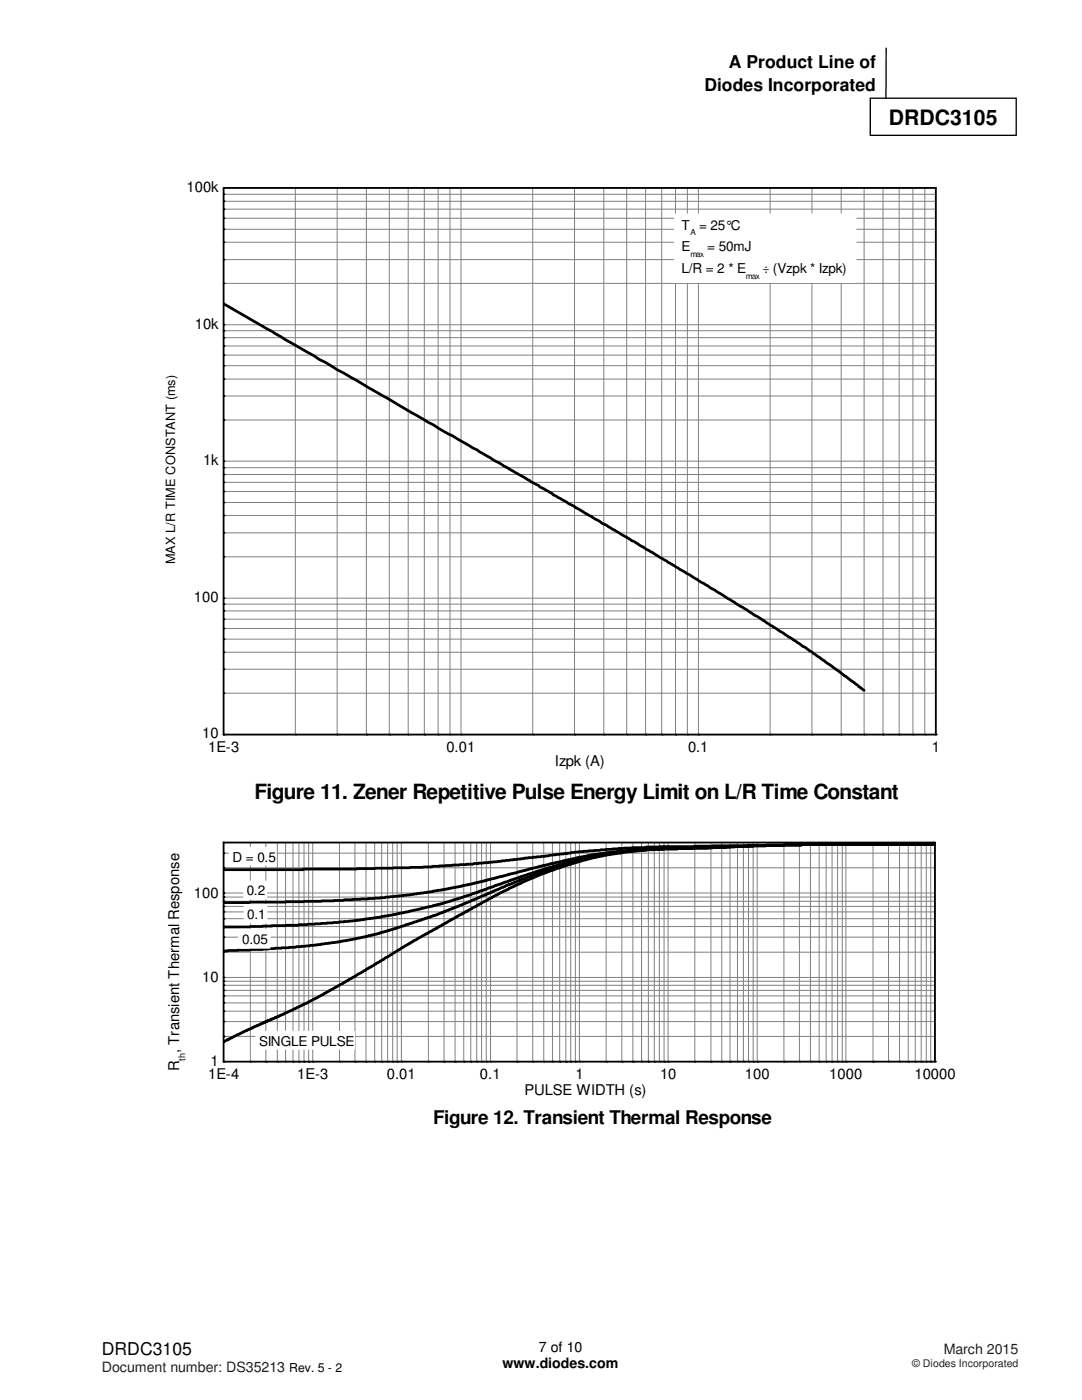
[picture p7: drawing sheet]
<svg xmlns="http://www.w3.org/2000/svg" width="216mm" height="279mm" viewBox="0 0 216 279" stroke-linecap="round" stroke-linejoin="round" font-family="sans-serif">
<path d="M176.8 9.6v10" fill="none" stroke="#000" stroke-width=".26"/>
<path d="M173.7 19.6h29.1v7.4h-29.1z" fill-rule="evenodd" fill="#fff"/>
<path d="M173.7 19.6h29.1v7.4h-29.1z" fill="none" stroke="#000" stroke-width=".26"/>
<g fill="none" stroke="#808080" stroke-width=".2">
<path d="M44.6 38.8h142.1M58.9 37.5v109.1M67.3 37.5v109.1M73.1 37.5v109.1M77.7 37.5v109.1M81.4 37.5v109.1M84.7 37.5v109.1M87.4 37.5v109.1M89.8 37.5v109.1M92 37.5v109.1M106.3 37.5v109.1M114.6 37.5v109.1"/>
<path d="M120.5 37.5v109.1M125.1 37.5v109.1M128.8 37.5v109.1M132 37.5v109.1M134.8 37.5v109.1M137.2 37.5v109.1M139.4 37.5v109.1M153.7 37.5v109.1M162 37.5v109.1M167.9 37.5v109.1M172.4 37.5v109.1M176.2 37.5v109.1"/>
<path d="M179.4 37.5v109.1M182.2 37.5v109.1M184.5 37.5v109.1M44.6 56.6h142.1M44.6 51.8h142.1M44.6 48.3h142.1M44.6 45.8h142.1M44.6 43.6h142.1M44.6 41.7h142.1M44.6 40.2h142.1M44.6 79h142.1M44.6 75.6h142.1"/>
<path d="M44.6 73h142.1M44.6 70.9h142.1M44.6 69h142.1M44.6 67.4h142.1M44.6 66h142.1M44.6 64.8h142.1M44.6 98.1h142.1M44.6 96.3h142.1M44.6 94.7h142.1M44.6 93.3h142.1M44.6 83.8h142.1M44.6 92h142.1"/>
<path d="M44.6 111.1h142.1M44.6 106.3h142.1M44.6 102.9h142.1M44.6 100.3h142.1M44.6 119.4h142.1M44.6 138.3h142.1M44.6 133.6h142.1M44.6 130.2h142.1M44.6 127.6h142.1M44.6 125.4h142.1M44.6 123.6h142.1M44.6 121.9h142.1"/>
<path d="M44.6 120.6h142.1M44.6 179.9h142M44.6 179h142M44.6 173.2h142M44.6 170.3h142M44.6 178.2h142M50 168.1v43.8M53 168.1v43.8M55.3 168.1v43.8M57 168.1v43.8M58.5 168.1v43.8M59.6 168.1v43.8"/>
<path d="M60.7 168.1v43.8M61.6 168.1v43.8M62.4 168.1v43.8M67.7 168.1v43.8M70.8 168.1v43.8M73 168.1v43.8M74.8 168.1v43.8M76.2 168.1v43.8M77.3 168.1v43.8M78.4 168.1v43.8M79.2 168.1v43.8M80.1 168.1v43.8"/>
<path d="M85.5 168.1v43.8M88.6 168.1v43.8M90.8 168.1v43.8M92.5 168.1v43.8M93.9 168.1v43.8M95.1 168.1v43.8M96.1 168.1v43.8M97 168.1v43.8M97.9 168.1v43.8M103.2 168.1v43.8M106.3 168.1v43.8M108.5 168.1v43.8"/>
<path d="M110.2 168.1v43.8M111.7 168.1v43.8M112.9 168.1v43.8M113.9 168.1v43.8M114.8 168.1v43.8M115.6 168.1v43.8M120.9 168.1v43.8M124.1 168.1v43.8M126.3 168.1v43.8M128 168.1v43.8M129.4 168.1v43.8M130.6 168.1v43.8"/>
<path d="M131.6 168.1v43.8M132.5 168.1v43.8M133.3 168.1v43.8M138.6 168.1v43.8M141.9 168.1v43.8M144 168.1v43.8M145.7 168.1v43.8M147.2 168.1v43.8M148.3 168.1v43.8M149.4 168.1v43.8M150.3 168.1v43.8M151.1 168.1v43.8"/>
<path d="M156.4 168.1v43.8M159.5 168.1v43.8M161.7 168.1v43.8M163.4 168.1v43.8M164.8 168.1v43.8M166 168.1v43.8M167.1 168.1v43.8M168.1 168.1v43.8M168.8 168.1v43.8M174.2 168.1v43.8M177.3 168.1v43.8M179.5 168.1v43.8"/>
<path d="M181.2 168.1v43.8M182.6 168.1v43.8M183.8 168.1v43.8M184.8 168.1v43.8M185.7 168.1v43.8M44.6 198.8h142M44.6 197.7h142M44.6 196.6h142M44.6 195.8h142M44.6 190h142M44.6 187h142M44.6 184.9h142"/>
<path d="M44.6 183.3h142M44.6 182h142M44.6 180.9h142M44.6 195.1h142M44.6 206.8h142M44.6 203.9h142M44.6 201.8h142M44.6 200.2h142"/>
</g>
<g fill="#000">
<circle cx="44.6" cy="37.5" r=".18"/>
<circle cx="44.6" cy="38.8" r=".18"/>
<circle cx="44.6" cy="56.6" r=".18"/>
<circle cx="44.6" cy="45.8" r=".18"/>
<circle cx="44.6" cy="51.8" r=".18"/>
<circle cx="44.6" cy="43.6" r=".18"/>
<circle cx="44.6" cy="41.7" r=".18"/>
<circle cx="44.6" cy="40.2" r=".18"/>
<circle cx="44.6" cy="48.3" r=".18"/>
<circle cx="44.6" cy="70.9" r=".18"/>
<circle cx="44.6" cy="75.6" r=".18"/>
<circle cx="44.6" cy="73" r=".18"/>
<circle cx="44.6" cy="67.4" r=".18"/>
<circle cx="44.6" cy="79" r=".18"/>
<circle cx="44.6" cy="69" r=".18"/>
<circle cx="44.6" cy="66" r=".18"/>
<circle cx="44.6" cy="64.8" r=".18"/>
<circle cx="44.6" cy="96.3" r=".18"/>
<circle cx="44.6" cy="83.8" r=".18"/>
<circle cx="44.6" cy="98.1" r=".18"/>
<circle cx="44.6" cy="94.7" r=".18"/>
<circle cx="44.6" cy="92" r=".18"/>
<circle cx="44.6" cy="93.3" r=".18"/>
<circle cx="44.6" cy="119.4" r=".18"/>
<circle cx="44.6" cy="111.1" r=".18"/>
<circle cx="44.6" cy="106.3" r=".18"/>
<circle cx="44.6" cy="100.3" r=".18"/>
<circle cx="44.6" cy="102.9" r=".18"/>
<circle cx="44.6" cy="133.6" r=".18"/>
<circle cx="44.6" cy="121.9" r=".18"/>
<circle cx="44.6" cy="138.3" r=".18"/>
<circle cx="44.6" cy="125.4" r=".18"/>
<circle cx="44.6" cy="123.6" r=".18"/>
<circle cx="44.6" cy="120.6" r=".18"/>
<circle cx="44.6" cy="130.2" r=".18"/>
<circle cx="44.6" cy="127.6" r=".18"/>
<circle cx="44.6" cy="146.6" r=".18"/>
<circle cx="58.9" cy="146.6" r=".18"/>
<circle cx="67.3" cy="146.6" r=".18"/>
<circle cx="73.1" cy="146.6" r=".18"/>
<circle cx="77.7" cy="146.6" r=".18"/>
<circle cx="81.4" cy="146.6" r=".18"/>
<circle cx="84.7" cy="146.6" r=".18"/>
<circle cx="87.4" cy="146.6" r=".18"/>
<circle cx="89.8" cy="146.6" r=".18"/>
<circle cx="92" cy="146.6" r=".18"/>
<circle cx="106.3" cy="146.6" r=".18"/>
<circle cx="114.6" cy="146.6" r=".18"/>
<circle cx="120.5" cy="146.6" r=".18"/>
<circle cx="125.1" cy="146.6" r=".18"/>
<circle cx="128.8" cy="146.6" r=".18"/>
<circle cx="132" cy="146.6" r=".18"/>
<circle cx="134.8" cy="146.6" r=".18"/>
<circle cx="137.2" cy="146.6" r=".18"/>
<circle cx="139.4" cy="146.6" r=".18"/>
<circle cx="153.7" cy="146.6" r=".18"/>
<circle cx="162" cy="146.6" r=".18"/>
<circle cx="167.9" cy="146.6" r=".18"/>
<circle cx="172.4" cy="146.6" r=".18"/>
<circle cx="176.2" cy="146.6" r=".18"/>
<circle cx="179.4" cy="146.6" r=".18"/>
<circle cx="182.2" cy="146.6" r=".18"/>
<circle cx="184.5" cy="146.6" r=".18"/>
<circle cx="186.7" cy="146.6" r=".18"/>
<circle cx="44.6" cy="170.3" r=".18"/>
<circle cx="44.6" cy="173.2" r=".18"/>
<circle cx="44.6" cy="179" r=".18"/>
<circle cx="44.6" cy="168.1" r=".18"/>
<circle cx="44.6" cy="179.9" r=".18"/>
<circle cx="44.6" cy="178.2" r=".18"/>
<circle cx="44.6" cy="198.8" r=".18"/>
<circle cx="44.6" cy="195.1" r=".18"/>
<circle cx="44.6" cy="183.3" r=".18"/>
<circle cx="44.6" cy="197.7" r=".18"/>
<circle cx="44.6" cy="184.9" r=".18"/>
<circle cx="44.6" cy="196.6" r=".18"/>
<circle cx="44.6" cy="195.8" r=".18"/>
<circle cx="44.6" cy="190" r=".18"/>
<circle cx="44.6" cy="187" r=".18"/>
<circle cx="44.6" cy="182" r=".18"/>
<circle cx="44.6" cy="180.9" r=".18"/>
<circle cx="44.6" cy="203.9" r=".18"/>
<circle cx="44.6" cy="200.2" r=".18"/>
<circle cx="44.6" cy="206.8" r=".18"/>
<circle cx="44.6" cy="211.9" r=".18"/>
<circle cx="44.6" cy="201.8" r=".18"/>
<circle cx="50" cy="211.9" r=".18"/>
<circle cx="53" cy="211.9" r=".18"/>
<circle cx="55.3" cy="211.9" r=".18"/>
<circle cx="57" cy="211.9" r=".18"/>
<circle cx="58.5" cy="211.9" r=".18"/>
<circle cx="59.6" cy="211.9" r=".18"/>
<circle cx="60.7" cy="211.9" r=".18"/>
<circle cx="61.6" cy="211.9" r=".18"/>
<circle cx="62.4" cy="211.9" r=".18"/>
<circle cx="67.7" cy="211.9" r=".18"/>
<circle cx="70.8" cy="211.9" r=".18"/>
<circle cx="73" cy="211.9" r=".18"/>
<circle cx="74.8" cy="211.9" r=".18"/>
<circle cx="76.2" cy="211.9" r=".18"/>
<circle cx="77.3" cy="211.9" r=".18"/>
<circle cx="78.4" cy="211.9" r=".18"/>
<circle cx="79.2" cy="211.9" r=".18"/>
<circle cx="80.1" cy="211.9" r=".18"/>
<circle cx="85.5" cy="211.9" r=".18"/>
<circle cx="88.6" cy="211.9" r=".18"/>
<circle cx="90.8" cy="211.9" r=".18"/>
<circle cx="92.5" cy="211.9" r=".18"/>
<circle cx="93.9" cy="211.9" r=".18"/>
<circle cx="95.1" cy="211.9" r=".18"/>
<circle cx="96.1" cy="211.9" r=".18"/>
<circle cx="97" cy="211.9" r=".18"/>
<circle cx="97.9" cy="211.9" r=".18"/>
<circle cx="103.2" cy="211.9" r=".18"/>
<circle cx="106.3" cy="211.9" r=".18"/>
<circle cx="108.5" cy="211.9" r=".18"/>
<circle cx="110.2" cy="211.9" r=".18"/>
<circle cx="111.7" cy="211.9" r=".18"/>
<circle cx="112.9" cy="211.9" r=".18"/>
<circle cx="113.9" cy="211.9" r=".18"/>
<circle cx="114.8" cy="211.9" r=".18"/>
<circle cx="115.6" cy="211.9" r=".18"/>
<circle cx="120.9" cy="211.9" r=".18"/>
<circle cx="124.1" cy="211.9" r=".18"/>
<circle cx="126.3" cy="211.9" r=".18"/>
<circle cx="128" cy="211.9" r=".18"/>
<circle cx="129.4" cy="211.9" r=".18"/>
<circle cx="130.6" cy="211.9" r=".18"/>
<circle cx="131.6" cy="211.9" r=".18"/>
<circle cx="132.5" cy="211.9" r=".18"/>
<circle cx="133.3" cy="211.9" r=".18"/>
<circle cx="138.6" cy="211.9" r=".18"/>
<circle cx="141.9" cy="211.9" r=".18"/>
<circle cx="144" cy="211.9" r=".18"/>
<circle cx="145.7" cy="211.9" r=".18"/>
<circle cx="147.2" cy="211.9" r=".18"/>
<circle cx="148.3" cy="211.9" r=".18"/>
<circle cx="149.4" cy="211.9" r=".18"/>
<circle cx="150.3" cy="211.9" r=".18"/>
<circle cx="151.1" cy="211.9" r=".18"/>
<circle cx="156.4" cy="211.9" r=".18"/>
<circle cx="159.5" cy="211.9" r=".18"/>
<circle cx="161.7" cy="211.9" r=".18"/>
<circle cx="163.4" cy="211.9" r=".18"/>
<circle cx="164.8" cy="211.9" r=".18"/>
<circle cx="166" cy="211.9" r=".18"/>
<circle cx="167.1" cy="211.9" r=".18"/>
<circle cx="168.1" cy="211.9" r=".18"/>
<circle cx="168.8" cy="211.9" r=".18"/>
<circle cx="174.2" cy="211.9" r=".18"/>
<circle cx="177.3" cy="211.9" r=".18"/>
<circle cx="179.5" cy="211.9" r=".18"/>
<circle cx="181.2" cy="211.9" r=".18"/>
<circle cx="182.6" cy="211.9" r=".18"/>
<circle cx="183.8" cy="211.9" r=".18"/>
<circle cx="184.8" cy="211.9" r=".18"/>
<circle cx="185.7" cy="211.9" r=".18"/>
<circle cx="186.6" cy="211.9" r=".18"/>
</g>
<path d="M44.6 37.5h142.1v109.1h-142.1zM44.6 168.1h142v43.8h-142z" fill="none" stroke="#000" stroke-width=".37"/>
<path d="M44.6 60.6l43.8 25.4 6.7 3.7 10.9 6.5 1.5 .7 .2 .3 13.2 7.6 16.6 9.9 11.6 7.1 11.5 7.4 6.9 4.8 4.9 3.8M186.6 168.5h-26.6l-.2 .1-30.9 .4-.1 .2h-4.3l-9 .8-16.4 2-4.5 .3-.2 .2-8.1 .4-.2 .1-15 .4-26.5 .2M186.6 168.5h-26.5l-.1 .1-16.8 .4h-2.2l-.1 .2h-8.3l-6.5 .4-.1 .1-5 .4-.1 .2-3 .3-2.7 .6-.5 .2-7 1.5-.1 .1-1.8 .4-11.9 3.1-4.5 .9-3 .4-.1 .2-3.8 .4v.1l-6.6 .7-9.3 .6-9.6 .2-12.4 .1M186.6 168.5h-26.5l-.1 .1-17.7 .4-.1 .2-9.6 .1-5 .3v.1l-3.5 .3-7.3 1.2-6.2 1.6-.3 .2-1.8 .4-1.5 .5-.2 .2-3.1 .9-.2 .2-1.6 .4-7 2.6-4.7 1.6-4.1 1.1-1.9 .3-.1 .2-3.5 .8-1.4 .1v.2l-3 .4-.5 .2-3.1 .3v.2l-4.9 .4-.2 .1-7.9 .4v.2l-9.9 .3h-5.1M186.6 168.5h-26.5l-.1 .1-16.8 .4-.1 .2h-1.9l-11.7 .3-6.3 .6-.1 .2-3.1 .4-.1 .1-2.1 .4-.4 .2-2.1 .4-7.1 2.1-.3 .2-6.9 2.6-3.9 1.7-.2 .2-9.7 3.9-4.8 1.7-1.4 .3-.3 .2-1.4 .4-.2 .2-3.2 .8-.2 .2-4.7 1-.1 .1-7.6 1.2-4.2 .3-.2 .2-6.6 .4-7.7 .3M186.6 168.5h-26.5l-.1 .1-11.6 .3-3.6 .1-.1 .2-12.1 .2-3.6 .2-.1 .1h-1.3l-3.7 .4-.1 .2-3.2 .4-4.1 .9-3.9 1.2-4.9 1.7-4.4 2-3.9 1.9-4.4 2.5-.6 .2-.2 .3-2.6 1.2-9.2 5.4h-.2l-7.2 4.4h-.2l-5.9 3.6h-.2l-5.6 3.2-7.6 3.7-1.3 .4v.2l-1.4 .5v.1l-.9 .2-.3 .3-.7 .2-2.2 1-4.1 2.1" fill="none" stroke="#000" stroke-width=".55"/>
<path d="M134.6 42.7h36.2v13.6h-36.2z" fill-rule="evenodd" fill="#fff"/>
<path d="M134.6 42.7h36.2v13.6h-36.2z" fill="none" stroke="#fff" stroke-width=".2"/>
<g fill="#fff">
<path d="M136 43.5h1.8v3h-1.8z"/>
<path d="M137.8 45.6h1v1.8h-1z"/>
<path d="M138.7 43.5h9v3h-9z"/>
<path d="M136 47.8h1.8v3h-1.8z"/>
<path d="M137.8 49.8h2.8v1.8h-2.8z"/>
<path d="M140.4 47.8h9.6v3h-9.6z"/>
<path d="M136 52.1h12.8v3h-12.8z"/>
<path d="M148.8 54.1h2.9v1.9h-2.9z"/>
<path d="M151.5 52.1h.7v3h-.7z"/>
<path d="M152.2 52h1.3v3h-1.3z"/>
<path d="M153.5 52.1h16.3v3h-16.3z"/>
</g>
<path d="M45.9 169.2h9.2v3.4h-9.2z" fill-rule="evenodd" fill="#fff"/>
<path d="M45.9 169.2h9.2v3.4h-9.2z" fill="none" stroke="#fff" stroke-width=".2"/>
<path d="M46.4 169.6h8.6v3h-8.6z" fill="#fff"/>
<path d="M48.6 175.9h4.5v3.5h-4.5z" fill-rule="evenodd" fill="#fff"/>
<path d="M48.6 175.9h4.5v3.5h-4.5z" fill="none" stroke="#fff" stroke-width=".2"/>
<path d="M49.2 176.3h3.7v3h-3.7z" fill="#fff"/>
<path d="M48.7 180.5h4.6v3.7h-4.6z" fill-rule="evenodd" fill="#fff"/>
<path d="M48.7 180.5h4.6v3.7h-4.6z" fill="none" stroke="#fff" stroke-width=".2"/>
<path d="M49.3 181.1h3.7v3h-3.7z" fill="#fff"/>
<path d="M51.1 205.8h19.6v3.6h-19.6z" fill-rule="evenodd" fill="#fff"/>
<path d="M51.1 205.8h19.6v3.6h-19.6z" fill="none" stroke="#fff" stroke-width=".2"/>
<path d="M51.7 206.2h19v3.1h-19z" fill="#fff"/>
<path d="M47.7 185.5h6.2v3.7h-6.2z" fill-rule="evenodd" fill="#fff"/>
<path d="M47.7 185.5h6.2v3.7h-6.2z" fill="none" stroke="#fff" stroke-width=".2"/>
<path d="M48.3 186h5.2v3h-5.2z" fill="#fff"/>
<g font-size="4.2">
<text x="177.4" y="24.9">DRDC3105</text>
<text x="50.8" y="159.5">Figure 11. Zener Repetitive Pulse Energy Limit on L/R Time Constant</text>
</g>
<text font-size="3.8" x="86.4" y="224.4">Figure 12. Transient Thermal Response</text>
<g font-size="3.5">
<text x="145.5" y="13.6">A Product Line of</text>
<text x="140.5" y="18.1">Diodes Incorporated</text>
<text x="20.3" y="270.5">DRDC3105</text>
</g>
<g font-size="3">
<text x="37.2" y="38.3">100k</text>
<text x="38.9" y="65.6">10k</text>
<text x="40.5" y="92.8">1k</text>
<text x="38.7" y="120.1">100</text>
<text x="40.3" y="147.4">10</text>
<text x="41.5" y="150.1">1E-3</text>
<text x="89.1" y="150.1">0.01</text>
<text x="110.7" y="152.8">Izpk (A)</text>
<text x="137.3" y="150.1">0.1</text>
<text x="185.9" y="150.1">1</text>
<text x="38.7" y="179.2">100</text>
<text x="40.3" y="196">10</text>
<text x="35.8" y="213.8" transform="rotate(-90 35.8 213.8)">R , Transient Thermal Response</text>
<text x="41.5" y="215.4">1E-4</text>
<text x="42" y="212.8">1</text>
<text x="59.3" y="215.4">1E-3</text>
<text x="77.2" y="215.4">0.01</text>
<text x="95.8" y="215.4">0.1</text>
<text x="114.9" y="215.4">1</text>
<text x="131.7" y="215.4">10</text>
<text x="148.6" y="215.4">100</text>
<text x="165.5" y="215.4">1000</text>
<text x="182.5" y="215.4">10000</text>
<text x="104.6" y="218.6">PULSE WIDTH (s)</text>
</g>
<g font-size="2.8">
<text x="107.5" y="269.8">7 of 10</text>
<text x="100.3" y="273">www.diodes.com</text>
</g>
<g font-size="2.8" fill="#231f20">
<text x="20.3" y="273.9">Document number: DS35213</text>
<text x="188.3" y="270.2">March 2015</text>
</g>
<g font-size="2.7">
<text x="136" y="45.9">T</text>
<text x="139.5" y="45.9">= 25°C</text>
<text x="136" y="50.2">E</text>
<text x="141.1" y="50.2">= 50mJ</text>
<text x="136" y="54.5">L/R = 2 * E</text>
<text x="154.2" y="54.5">(Vzpk * Izpk)</text>
<text x="46.4" y="172">D = 0.5</text>
<text x="49.2" y="178.7">0.2</text>
<text x="49.3" y="183.5">0.1</text>
<text x="48.3" y="188.4">0.05</text>
<text x="51.7" y="208.7">SINGLE PULSE</text>
</g>
<g font-size="2.5">
<text x="152.2" y="54.5">÷</text>
<text x="34.9" y="112.6" transform="rotate(-90 34.9 112.6)">MAX L/R TIME CONSTANT (ms)</text>
<text x="57.7" y="273.9">Rev. 5 - 2</text>
</g>
<text font-size="2.1" fill="#231f20" x="182" y="272.8">© Diodes Incorporated</text>
<text font-size="1.8" x="37" y="211.7" transform="rotate(-90 37 211.7)">th</text>
<g font-size="1.6">
<text x="137.8" y="47">A</text>
<text x="137.8" y="51.3">max</text>
<text x="148.8" y="55.6">max</text>
</g>
</svg>
